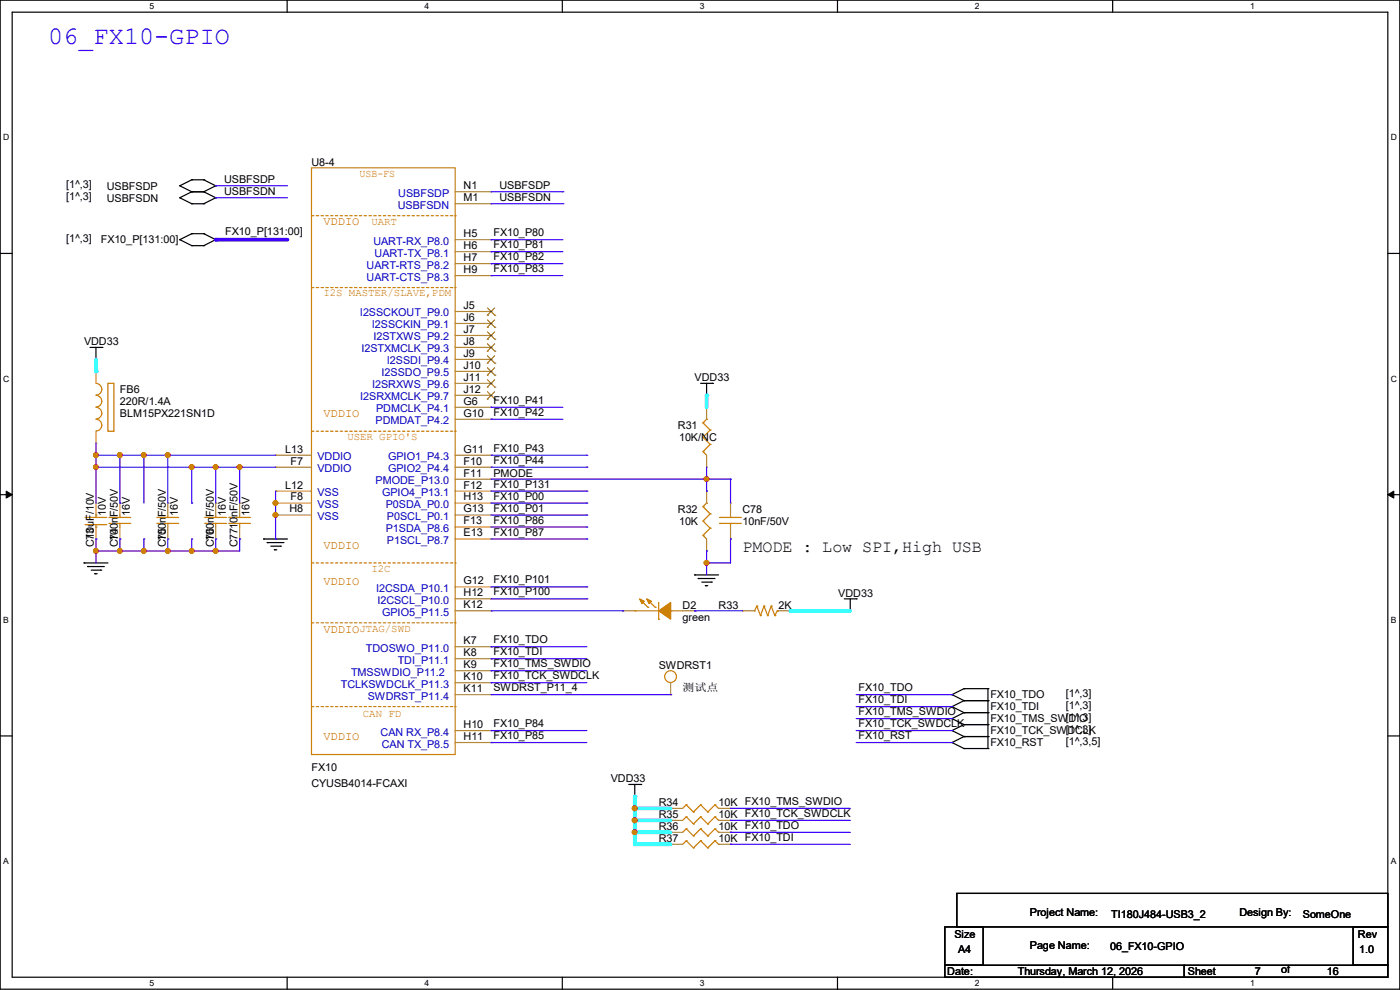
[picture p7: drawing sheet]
<svg xmlns="http://www.w3.org/2000/svg" width="297mm" height="210mm" viewBox="0 0 297 210" stroke-linecap="round" stroke-linejoin="round" font-family="sans-serif">
<path d="M0 0h297v209.8h-297zM2.6 2.6h291.8v204.7h-291.8z" fill="none" stroke="#000" stroke-width=".25"/>
<g fill="#fff">
<path d="M31.7 .3h1v2h-1z"/>
<path d="M31.7 207.6h1v1.9h-1z"/>
</g>
<path d="M60.9 0v2.6M60.9 207.3v2.5" fill="none" stroke="#000" stroke-width=".25"/>
<g fill="#fff">
<path d="M90.1 .3h1v2h-1z"/>
<path d="M90.1 207.6h1v1.9h-1z"/>
</g>
<path d="M119.3 0v2.6M119.3 207.3v2.5" fill="none" stroke="#000" stroke-width=".25"/>
<g fill="#fff">
<path d="M148.5 .3h.9v2h-.9z"/>
<path d="M148.5 207.6h.9v1.9h-.9z"/>
</g>
<path d="M177.7 0v2.6M177.7 207.3v2.5" fill="none" stroke="#000" stroke-width=".25"/>
<g fill="#fff">
<path d="M206.8 .3h1v2h-1z"/>
<path d="M206.8 207.6h1v1.9h-1z"/>
</g>
<path d="M236.1 0v2.6M236.1 207.3v2.5" fill="none" stroke="#000" stroke-width=".25"/>
<g fill="#fff">
<path d="M265.2 .3h1v2h-1z"/>
<path d="M265.2 207.6h1v1.9h-1z"/>
<path d="M.7 28.2h1.2v1.9h-1.2z"/>
<path d="M295.1 28.2h1.2v1.9h-1.2z"/>
<path d="M.7 79.3h1.2v2h-1.2z"/>
<path d="M295.1 79.3h1.2v2h-1.2z"/>
</g>
<path d="M0 53.8h2.6M294.4 53.8h2.6" fill="none" stroke="#000" stroke-width=".25"/>
<g fill="#fff">
<path d="M.7 130.5h1.2v2h-1.2z"/>
<path d="M295.1 130.5h1.1v2h-1.1z"/>
</g>
<path d="M0 104.9h2.6M294.4 104.9h2.6" fill="none" stroke="#000" stroke-width=".25"/>
<path d="M1.3 104.2l1.3 .7-1.3 .8zM294.4 104.9l1.3-.7v1.5z" fill="#000" stroke="#000" stroke-width=".21"/>
<g fill="#fff">
<path d="M.7 181.7h1.2v2h-1.2z"/>
<path d="M295.1 181.7h1.1v2h-1.1z"/>
</g>
<g fill="none" stroke="#000" stroke-width=".25">
<path d="M38.1 39.4h.1M38.1 39.4l2.6 1.3M40.7 38.1h.1M40.7 38.1h2.5M40.7 38.1l-2.6 1.3M43.2 38.1h.1M43.2 38.1l2.6 1.3M45.8 39.4h.1M45.8 39.4l-2.6 1.3M38.1 42h.1M38.1 50.8h.1M38.1 42l2.6 1.2"/>
<path d="M38.1 50.8l2.6 1.3M40.7 40.7h.1M40.7 43.2h.1M40.7 49.6h.1M40.7 52.1h.1M40.7 40.7h2.5M40.7 40.7l-2.6 1.3M40.7 43.2h2.5M40.7 49.6h2.5M40.7 49.6l-2.6 1.2M40.7 52.1h2.5M43.2 40.7h.1"/>
<path d="M43.2 43.2h.1M43.2 49.6h.1M43.2 52.1h.1M43.2 40.7l2.6 1.3M43.2 49.6l2.6 1.2M45.8 42h.1M45.8 50.8h.1M45.8 42l-2.6 1.2M45.8 50.8l-2.6 1.3M19.1 73.7h2.5M20.4 76.2h.1M20.4 73.7v2.5"/>
<path d="M21.6 73.7h.1M148.6 81.3h2.6M149.9 83.9h.1M149.9 81.3v2.6M151.2 81.3h.1M17.8 119.4h.1M17.8 119.4h5.1M55.9 114.3h.1M55.9 114.3h5.1M56.7 115.1h.1M56.7 115.1h3.5M57.4 115.9h2.1"/>
<path d="M58.2 116.6h.1M58.2 116.6h.5M59.5 115.9h.1M18.6 120.2h.1M18.6 120.2h3.5M19.3 120.9h2.1M20.1 121.7h.1M20.1 121.7h.5M21.4 120.9h.1M147.4 122h.1M147.4 122h5M148.1 122.7h.1"/>
<path d="M148.1 122.7h3.6M148.9 123.5h2M149.6 124.2h.1M149.6 124.2h.6M150.9 123.5h.1M179.1 127h2.6M180.4 129.6h.1M180.4 127v2.6M181.7 127h.1M0 156.1h2.6M202 147.4h.1M202 149.9h.1"/>
<path d="M202 152.4h.1M202 155h.1M202 157.5h.1M202 147.4l2.5 1.2M202 149.9l2.5 1.3M202 152.4l2.5 1.3M202 155l2.5 1.3M202 157.5l2.5 1.3M204.5 146.1h.1M204.5 148.6h.1M204.5 151.2h.1M204.5 153.7h.1"/>
<path d="M204.5 156.3h.1M204.5 158.8h.1M204.5 146.1l-2.5 1.3M204.5 146.1h5.1M204.5 148.6h5.1M204.5 148.6l-2.5 1.3M204.5 151.2h5.1M204.5 151.2l-2.5 1.2M204.5 153.7h5.1M204.5 153.7l-2.5 1.3M204.5 156.3h5.1M204.5 156.3l-2.5 1.2"/>
<path d="M204.5 158.8h5.1M209.6 146.1h.1M209.6 148.6h.1M209.6 151.2h.1M209.6 153.7h.1M209.6 156.3h.1M209.6 158.8h.1M209.6 146.1v12.7M294.4 156.1h2.6M133.4 166.4h2.5M134.7 169h.1M134.7 166.4v2.6"/>
<path d="M135.9 166.4h.1M200.4 196.6h8.2v8.2h-8.2zM203 189.5h91.4v7.1h-91.4zM287.1 196.6h7.3v8.2h-7.3zM200.4 204.8h50.8v2.5h-50.8zM251.2 204.8h43.2v2.5h-43.2z"/>
</g>
<g fill="none" stroke="#cc8006" stroke-width=".25">
<path d="M66.1 35.6h30.5v124.5h-30.5zM20.4 81.3a1.25 1.25 0 0 1 1.2 1.3 1.25 1.25 0 0 1-1.2 1.2M20.4 83.9a1.25 1.25 0 0 1 1.2 1.2 1.25 1.25 0 0 1-1.2 1.3M20.4 86.4a1.25 1.25 0 0 1 1.2 1.3 1.25 1.25 0 0 1-1.2 1.2M20.4 88.9a1.25 1.25 0 0 1 1.2 1.3 1.25 1.25 0 0 1-1.2 1.2M22.9 81.3h1.3v10.2h-1.3zM149.1 95.8h.1M149.1 92.8h.1M149.1 89.7h.1M149.1 95.8l.8 .8M149.1 92.8l1.6 1.5M149.1 89.7l1.6 1.5"/>
<path d="M149.9 88.9h.1M149.9 88.9l-.8 .8M150.7 94.3h.1M150.7 91.2h.1M150.7 94.3l-1.6 1.5M150.7 91.2l-1.6 1.6M18.1 109.8h.1M18.1 111.3h.1M18.1 109.8h4.5M18.1 111.3h4.5M20.4 111.8h.1M20.4 109.3h.1"/>
<path d="M20.4 109.3v.5M20.4 111.3v.5M23.2 111h.1M23.2 109.8h.1M23.2 111h4.5M23.2 109.8h4.5M25.4 109.8h.1M25.4 111h.1M25.4 109.3v.5M25.4 111v.8M33.3 111h.1M33.3 109.8h.1"/>
<path d="M33.3 111h4.6M33.3 109.8h4.6M35.6 109.8h.1M35.6 111h.1M35.6 109.3v.5M35.6 111v.8M43.5 111h.1M43.5 109.8h.1M43.5 111h4.5M43.5 109.8h4.5M45.8 109.8h.1M45.8 111h.1"/>
<path d="M45.8 109.3v.5M45.8 111v.8M48.6 111h.1M48.6 109.8h.1M48.6 111h4.5M48.6 109.8h4.5M50.8 109.8h.1M50.8 111h.1M50.8 109.3v.5M50.8 111v.8M149.1 113.6h.1M149.1 110.5h.1"/>
<path d="M149.1 107.5h.1M149.1 113.6l.8 .7M149.1 110.5l1.6 1.6M149.1 107.5l1.6 1.5M149.9 106.7h.1M149.9 106.7l-.8 .8M150.7 112.1h.1M150.7 109h.1M150.7 112.1l-1.6 1.5M150.7 109l-1.6 1.5M152.7 111h.1M152.7 109.8h.1"/>
<path d="M152.7 111h4.6M152.7 109.8h4.6M155 109.8h.1M155 111h.1M155 109.3v.5M155 111v.8M134.7 129.6h.1M134.7 129.6h5M135.9 127.3l1.6 1.5M137.5 128.8h.1M137.5 127.3l1.5 1.5M139 128.8h.1"/>
<path d="M139.7 131.4h.1M139.7 127.8v3.6M142.3 129.6h.1M142.3 129.6h2.5M160.1 129.6h.1M160.6 128.6h.1M160.6 128.6l.7 2M160.6 128.6l-.5 1M161.3 130.6h.1M162.1 128.6h.1M162.1 128.6l.8 2M162.1 128.6l-.8 2"/>
<path d="M162.9 130.6h.1M163.6 128.6h.1M163.6 128.6l.8 2M163.6 128.6l-.7 2M164.4 130.6h.1M164.9 129.6h.1M164.9 129.6l-.5 1M164.9 129.6h.2M145.6 175.8h.1M145.6 178.4h.1M145.6 170.7h.1M145.6 173.3h.1"/>
<path d="M145.6 175.8l-.8 .8M145.6 175.8l1.5 1.5M145.6 178.4l-.8 .7M145.6 178.4l1.5 1.5M145.6 170.7l-.8 .8M145.6 170.7l1.5 1.6M145.6 173.3l-.8 .7M145.6 173.3l1.5 1.5M147.1 177.3h.1M147.1 179.9h.1M147.1 172.3h.1M147.1 174.8h.1"/>
<path d="M148.6 175.8h.1M148.6 178.4h.1M148.6 170.7h.1M148.6 173.3h.1M148.6 175.8l-1.5 1.5M148.6 175.8l1.6 1.5M148.6 178.4l-1.5 1.5M148.6 178.4l1.6 1.5M148.6 170.7l-1.5 1.6M148.6 170.7l1.6 1.6M148.6 173.3l-1.5 1.5M148.6 173.3l1.6 1.5"/>
<path d="M150.2 177.3h.1M150.2 179.9h.1M150.2 172.3h.1M150.2 174.8h.1M151.7 175.8h.1M151.7 178.4h.1M151.7 170.7h.1M151.7 173.3h.1M151.7 175.8l-1.5 1.5M151.7 175.8l.7 .8M151.7 178.4l-1.5 1.5M151.7 178.4l.7 .7"/>
<path d="M151.7 170.7l-1.5 1.6M151.7 170.7l.7 .8M151.7 173.3l-1.5 1.5M151.7 173.3l.7 .7M152.4 176.6h.1M152.4 179.1h.1M152.4 171.5h.1M152.4 174h.1"/>
<circle cx="142.3" cy="143.5" r="1.25"/>
</g>
<g fill="none" stroke="#a84" stroke-width=".25">
<path d="M96.6 50.8h7.6M96.6 53.4h7.6M96.6 55.9h7.6M96.6 58.5h7.6M96.6 40.7h7.6M96.6 43.2h7.6M104.2 50.8h.1M104.2 53.4h.1M104.2 55.9h.1M104.2 58.5h.1M104.2 40.7h.1M104.2 43.2h.1"/>
<path d="M20.4 78.8h.1M20.4 78.8v2.5M96.6 66.1h7.6M96.6 68.6h7.6M96.6 71.2h7.6M96.6 73.7h7.6M96.6 76.2h7.6M96.6 78.8h7.6M104.2 66.1h.1M104.2 68.6h.1M104.2 71.2h.1M104.2 73.7h.1"/>
<path d="M104.2 76.2h.1M104.2 78.8h.1M20.4 94h.1M20.4 91.5v2.5M58.5 96.6h.1M58.5 99.1h.1M58.5 96.6h7.6M58.5 99.1h7.6M96.6 81.3h7.6M96.6 83.9h7.6M96.6 86.4h7.6M96.6 88.9h7.6"/>
<path d="M96.6 96.6h7.6M96.6 99.1h7.6M104.2 81.3h.1M104.2 83.9h.1M104.2 86.4h.1M104.2 88.9h.1M104.2 96.6h.1M104.2 99.1h.1M149.9 99.1h.1M149.9 86.4h.1M149.9 86.4v2.5M149.9 96.6v2.5"/>
<path d="M20.4 114.3h.1M20.4 106.7h.1M20.4 106.7v2.6M20.4 111.8v2.5M25.4 106.7h.1M25.4 114.3h.1M25.4 106.7v2.6M25.4 111.8v2.5M35.6 106.7h.1M35.6 114.3h.1M35.6 106.7v2.6M35.6 111.8v2.5"/>
<path d="M45.8 106.7h.1M45.8 114.3h.1M45.8 106.7v2.6M45.8 111.8v2.5M50.8 106.7h.1M50.8 114.3h.1M50.8 106.7v2.6M50.8 111.8v2.5M58.5 104.2h.1M58.5 106.7h.1M58.5 109.3h.1M58.5 104.2h7.6"/>
<path d="M58.5 106.7h7.6M58.5 109.3h7.6M96.6 101.6h7.6M96.6 104.2h7.6M96.6 106.7h7.6M96.6 109.3h7.6M96.6 114.3h7.6M96.6 111.8h7.6M104.2 101.6h.1M104.2 104.2h.1M104.2 106.7h.1M104.2 109.3h.1"/>
<path d="M104.2 114.3h.1M104.2 111.8h.1M149.9 116.9h.1M149.9 104.2h.1M149.9 104.2v2.5M149.9 114.3v2.6M155 106.7h.1M155 114.3h.1M155 106.7v2.6M155 111.8v2.5M96.6 129.6h7.6M96.6 137.2h7.6"/>
<path d="M96.6 139.7h7.6M96.6 127h7.6M96.6 124.5h7.6M104.2 129.6h.1M104.2 137.2h.1M104.2 139.7h.1M104.2 127h.1M104.2 124.5h.1M132.1 129.6h.1M132.1 129.6h2.6M144.8 129.6h2.6M147.4 129.6h.1"/>
<path d="M157.5 129.6h.1M157.5 129.6h2.6M165.1 129.6h2.6M167.7 129.6h.1M96.6 147.4h7.6M96.6 144.8h7.6M96.6 142.3h7.6M96.6 155h7.6M96.6 157.5h7.6M104.2 147.4h.1M104.2 144.8h.1M104.2 142.3h.1"/>
<path d="M104.2 155h.1M104.2 157.5h.1M142.3 147.4h.1M142.3 144.8v2.6M142.3 176.6h.1M142.3 179.1h.1M142.3 171.5h.1M142.3 174h.1M142.3 176.6h2.5M142.3 179.1h2.5M142.3 171.5h2.5M142.3 174h2.5"/>
<path d="M152.4 176.6h2.6M152.4 179.1h2.6M152.4 171.5h2.6M152.4 174h2.6M155 176.6h.1M155 179.1h.1M155 171.5h.1M155 174h.1"/>
</g>
<path d="M66.1 45.8h30.5M96.6 45.8h.1M66.1 61h30.5M96.6 61h.1M66.1 91.5h30.5M96.6 91.5h.1M66.1 119.4h30.5M96.6 119.4h.1M66.1 132.1h30.5M96.6 132.1h.1M66.1 149.9h30.5M96.6 149.9h.1" fill="none" stroke="#cc8006" stroke-width=".25" stroke-dasharray=".5 .5"/>
<g fill="none" stroke="#804000" stroke-width=".21">
<path d="M103.4 66.9h.1M103.4 69.4h.1M103.4 72h.1M103.4 74.5h.1M103.4 77h.1M103.4 79.6h.1M103.4 65.3l1.6 1.6M103.4 67.9l1.6 1.5M103.4 70.4l1.6 1.6M103.4 72.9l1.6 1.6M103.4 75.5l1.6 1.5M103.4 78l1.6 1.6"/>
<path d="M104.9 65.3l-1.5 1.6M104.9 67.9l-1.5 1.5M104.9 70.4l-1.5 1.6M104.9 72.9l-1.5 1.6M104.9 75.5l-1.5 1.5M104.9 78l-1.5 1.6M105 66.9h.1M105 69.4h.1M105 72h.1M105 74.5h.1M105 77h.1M105 79.6h.1"/>
<path d="M103.4 82.1h.1M103.4 84.7h.1M103.4 80.6l1.6 1.5M103.4 83.1l1.6 1.6M104.9 80.6l-1.5 1.5M104.9 83.1l-1.5 1.6M105 82.1h.1M105 84.7h.1"/>
</g>
<g fill="#cc8006" stroke="#cc8006" stroke-width=".25">
<path d="M139.7 129.6l2.6-1.8v3.6z" fill-rule="evenodd"/>
<path d="M135.7 127l1 .6-.5 .5z" fill-rule="evenodd"/>
<path d="M137.2 127l1 .6-.5 .5z" fill-rule="evenodd"/>
</g>
<g fill="none" stroke="#4200ff" stroke-width=".25">
<path d="M104.2 50.8h.1M104.2 53.4h.1M104.2 55.9h.1M104.2 58.5h.1M104.2 50.8h15.2M104.2 53.4h15.2M104.2 55.9h15.2M104.2 58.5h15.2M20.4 96.6h.1M20.4 99.1h.1M20.4 96.6h38.1M20.4 99.1h38.1"/>
<path d="M20.4 99.1v7.6M30.5 96.6h.1M30.5 96.6v10.1M35.6 96.6h.1M35.6 96.6v10.1M40.7 99.1h.1M40.7 99.1v7.6M45.8 99.1h.1M45.8 99.1v7.6M50.8 99.1h.1M50.8 99.1v7.6M104.2 86.4h.1"/>
<path d="M104.2 88.9h.1M104.2 86.4h15.2M104.2 88.9h15.2M20.4 114.3h.1M20.4 116.9h.1M20.4 114.3v5.1M20.4 116.9h20.3M25.4 114.3h.1M25.4 114.3v2.6M30.5 114.3h.1M30.5 116.9h.1M30.5 114.3v2.6"/>
<path d="M35.6 114.3h.1M35.6 116.9h.1M35.6 114.3v2.6M40.7 106.7h.1M40.7 114.3h.1M40.7 116.9h.1M40.7 114.3v2.6M45.8 114.3h.1M45.8 116.9h.1M45.8 114.3v2.6M50.8 114.3h.1M50.8 114.3v2.6h-5"/>
<path d="M58.5 106.7h.1M58.5 104.2v2.5M104.2 106.7h20.3M104.2 109.3h20.3M124.5 106.7h.1M124.5 109.3h.1M147.4 129.6h.1M147.4 129.6h10.1"/>
</g>
<g fill="#f00" stroke="#f00" stroke-width=".25">
<circle cx="30.5" cy="96.5" r=".49"/>
<circle cx="45.7" cy="99.1" r=".49"/>
<circle cx="20.3" cy="116.9" r=".49"/>
<circle cx="30.5" cy="116.9" r=".49"/>
<circle cx="25.4" cy="116.9" r=".49"/>
<circle cx="35.6" cy="116.9" r=".49"/>
<circle cx="40.7" cy="116.9" r=".49"/>
<circle cx="35.6" cy="96.5" r=".49"/>
<circle cx="50.8" cy="99.1" r=".49"/>
<circle cx="40.7" cy="99.1" r=".49"/>
<circle cx="20.3" cy="99.1" r=".49"/>
</g>
<path d="M149.9 83.9v2.5" fill="none" stroke="#0ff" stroke-width=".76"/>
<circle cx="149.9" cy="83.9" r=".38" fill="#0ff"/>
<g fill="none" stroke="#4200ff" stroke-width=".25">
<path d="M20.4 99.1h.1M20.4 96.6h.1M20.4 94v5.1M25.4 96.6v10.1M25.4 106.7h.1M40.7 116.9h5.1M45.8 116.9h.1M58.5 109.3h.1M58.5 114.3h.1M58.5 106.7v7.6M149.9 116.9h.1M149.9 101.6h.1"/>
<path d="M149.9 119.4h.1M149.9 116.9v5.1M149.9 101.6h5.1M155 114.3h.1M155 101.6h.1M155 101.6v5.1M155 114.3v5.1h-5.1"/>
</g>
<g fill="#f00" stroke="#f00" stroke-width=".25">
<circle cx="58.4" cy="106.7" r=".49"/>
<circle cx="58.4" cy="109.2" r=".49"/>
<circle cx="149.9" cy="101.6" r=".49"/>
<circle cx="45.7" cy="116.9" r=".49"/>
<circle cx="149.9" cy="119.4" r=".49"/>
<circle cx="25.4" cy="96.5" r=".49"/>
<circle cx="20.3" cy="96.5" r=".49"/>
</g>
<path d="M20.4 76.2v2.6" fill="none" stroke="#0ff" stroke-width=".76"/>
<circle cx="20.4" cy="78.8" r=".38" fill="#0ff"/>
<path d="M167.7 129.6h12.7" fill="none" stroke="#0ff" stroke-width=".76"/>
<circle cx="167.7" cy="129.6" r=".38" fill="#0ff"/>
<g fill="none" stroke="#4200ff" stroke-width=".25">
<path d="M45.8 39.4h.1M45.8 39.4h15.2M45.8 42h.1M45.8 42h15.2M104.2 40.7h15.2M104.2 43.2h15.2M119.4 40.7h.1M119.4 43.2h.1M104.2 96.6h20.3M104.2 99.1h20.3M124.5 96.6h.1M124.5 99.1h.1"/>
<path d="M149.9 99.1v5.1M104.2 101.6h45.7M104.2 111.8h20.3M104.2 114.3h20.3M104.2 104.2h20.3M124.5 111.8h.1M124.5 114.3h.1M124.5 104.2h.1M149.9 101.6h.1M149.9 104.2h.1M104.2 137.2h.1M104.2 139.7h.1"/>
<path d="M104.2 129.6h27.9M104.2 124.5h20.3M104.2 127h20.3M104.2 137.2h20.3M104.2 139.7h20.3M124.5 124.5h.1M124.5 127h.1M132.1 129.6h.1M104.2 155h.1M104.2 157.5h.1M104.2 142.3h.1M104.2 144.8h.1"/>
<path d="M104.2 155h20.3M104.2 157.5h20.3M104.2 147.4h38.1M104.2 142.3h20.3M104.2 144.8h20.3M142.3 147.4h.1M181.7 155h20.3M181.7 157.5h20.3M181.7 147.4h20.3M181.7 149.9h20.3M181.7 152.4h20.3M202 147.4h.1"/>
<path d="M202 149.9h.1M202 152.4h.1M202 155h.1M202 157.5h.1"/>
</g>
<path d="M45.8 50.8h15.2" fill="none" stroke="#00f" stroke-width=".76"/>
<circle cx="45.8" cy="50.8" r=".38" fill="#00f"/>
<path d="M134.7 169v2.5" fill="none" stroke="#0ff" stroke-width=".76"/>
<circle cx="134.7" cy="169" r=".38" fill="#0ff"/>
<path d="M134.7 171.5v2.5" fill="none" stroke="#0ff" stroke-width=".76"/>
<circle cx="134.7" cy="171.5" r=".38" fill="#0ff"/>
<path d="M134.7 171.5h7.6" fill="none" stroke="#0ff" stroke-width=".76"/>
<circle cx="134.7" cy="171.5" r=".38" fill="#0ff"/>
<circle cx="134.6" cy="171.5" r=".49" fill="#f00" stroke="#f00" stroke-width=".25"/>
<path d="M155 171.5h.1M155 171.5h25.4" fill="none" stroke="#4200ff" stroke-width=".25"/>
<path d="M134.7 174h7.6" fill="none" stroke="#0ff" stroke-width=".76"/>
<circle cx="134.7" cy="174" r=".38" fill="#0ff"/>
<path d="M134.7 174v2.6" fill="none" stroke="#0ff" stroke-width=".76"/>
<circle cx="134.7" cy="174" r=".38" fill="#0ff"/>
<g fill="#f00" stroke="#f00" stroke-width=".25">
<circle cx="134.6" cy="176.6" r=".49"/>
<circle cx="134.6" cy="174" r=".49"/>
</g>
<path d="M155 174h.1M155 174h25.4" fill="none" stroke="#4200ff" stroke-width=".25"/>
<path d="M134.7 176.6h7.6" fill="none" stroke="#0ff" stroke-width=".76"/>
<circle cx="134.7" cy="176.6" r=".38" fill="#0ff"/>
<path d="M134.7 176.6v2.5" fill="none" stroke="#0ff" stroke-width=".76"/>
<circle cx="134.7" cy="176.6" r=".38" fill="#0ff"/>
<path d="M155 176.6h.1M155 176.6h25.4" fill="none" stroke="#4200ff" stroke-width=".25"/>
<path d="M134.7 179.1h7.6" fill="none" stroke="#0ff" stroke-width=".76"/>
<circle cx="134.7" cy="179.1" r=".38" fill="#0ff"/>
<path d="M155 179.1h.1M155 179.1h25.4" fill="none" stroke="#4200ff" stroke-width=".25"/>
<g fill="#f00" stroke="#f00" stroke-width=".25">
<circle cx="30.5" cy="96.5" r=".49"/>
<circle cx="45.7" cy="99.1" r=".49"/>
<circle cx="20.3" cy="116.9" r=".49"/>
<circle cx="30.5" cy="116.9" r=".49"/>
<circle cx="25.4" cy="116.9" r=".49"/>
<circle cx="35.6" cy="116.9" r=".49"/>
<circle cx="40.7" cy="116.9" r=".49"/>
<circle cx="35.6" cy="96.5" r=".49"/>
<circle cx="50.8" cy="99.1" r=".49"/>
<circle cx="40.7" cy="99.1" r=".49"/>
<circle cx="20.3" cy="99.1" r=".49"/>
<circle cx="58.4" cy="106.7" r=".49"/>
<circle cx="58.4" cy="109.2" r=".49"/>
<circle cx="149.9" cy="101.6" r=".49"/>
<circle cx="45.7" cy="116.9" r=".49"/>
<circle cx="149.9" cy="119.4" r=".49"/>
<circle cx="25.4" cy="96.5" r=".49"/>
<circle cx="20.3" cy="96.5" r=".49"/>
<circle cx="134.6" cy="171.5" r=".49"/>
<circle cx="134.6" cy="176.6" r=".49"/>
<circle cx="134.6" cy="174" r=".49"/>
</g>
<text font-size="5.3" fill="#00f" x="10.2" y="9.4">06_FX10-GPIO</text>
<text font-size="3.6" x="157.5" y="117.1">PMODE : Low SPI,High USB</text>
<g font-size="2.5" fill="#f00">
<text x="68.6" y="47.8">VDDIO</text>
<text x="68.6" y="88.5">VDDIO</text>
<text x="68.6" y="116.4">VDDIO</text>
<text x="68.6" y="124">VDDIO</text>
<text x="68.6" y="134.2">VDDIOJTAG/SWD</text>
<text x="68.6" y="157.1">VDDIO</text>
</g>
<g font-size="2.3">
<text x="66.1" y="35.1">U8-4</text>
<text x="14" y="40">[1^,3]</text>
<text x="22.6" y="40.2">USBFSDP</text>
<text x="47.5" y="38.9">USBFSDP</text>
<text x="47.5" y="41.4">USBFSDN</text>
<text x="98.3" y="40.1">N1</text>
<text x="106" y="40.2">USBFSDP</text>
<text x="14" y="42.5">[1^,3]</text>
<text x="22.6" y="42.8">USBFSDN</text>
<text x="98.3" y="42.7">M1</text>
<text x="106" y="42.7">USBFSDN</text>
<text x="14" y="51.4">[1^,3]</text>
<text x="21.4" y="51.6">FX10_P[131:00]</text>
<text x="47.8" y="49.9">FX10_P[131:00]</text>
<text x="98.3" y="50.3">H5</text>
<text x="98.3" y="52.8">H6</text>
<text x="104.7" y="50.1">FX10_P80</text>
<text x="104.7" y="52.7">FX10_P81</text>
<text x="98.3" y="55.4">H7</text>
<text x="98.3" y="57.9">H9</text>
<text x="104.7" y="55.2">FX10_P82</text>
<text x="104.7" y="57.7">FX10_P83</text>
<text x="98.3" y="65.5">J5</text>
<text x="98.3" y="68.1">J6</text>
<text x="98.3" y="70.6">J7</text>
<text x="17.8" y="73.2">VDD33</text>
<text x="98.3" y="73.2">J8</text>
<text x="98.3" y="75.7">J9</text>
<text x="25.4" y="83.4">FB6</text>
<text x="98.3" y="78.2">J10</text>
<text x="98.3" y="80.8">J11</text>
<text x="98.3" y="83.3">J12</text>
<text x="147.4" y="80.9">VDD33</text>
<text x="25.4" y="85.9">220R/1.4A</text>
<text x="25.4" y="88.5">BLM15PX221SN1D</text>
<text x="98.3" y="85.9">G6</text>
<text x="98.3" y="88.4">G10</text>
<text x="104.7" y="85.7">FX10_P41</text>
<text x="104.7" y="88.2">FX10_P42</text>
<text x="104.7" y="95.8">FX10_P43</text>
<text x="143.8" y="91">R31</text>
<text x="144.1" y="93.6">10K/NC</text>
<text x="60.5" y="96">L13</text>
<text x="61.6" y="98.6">F7</text>
<text x="98.3" y="96">G11</text>
<text x="98.3" y="98.6">F10</text>
<text x="98.3" y="101.1">F11</text>
<text x="104.7" y="101.1">PMODE</text>
<text x="104.7" y="98.4">FX10_P44</text>
<text x="60.5" y="103.6">L12</text>
<text x="61.6" y="106.2">F8</text>
<text x="98.3" y="103.6">F12</text>
<text x="98.3" y="106.2">H13</text>
<text x="104.7" y="106">FX10_P00</text>
<text x="104.7" y="103.5">FX10_P131</text>
<text x="22.5" y="109.5" transform="rotate(-90 22.5 109.5)">10V</text>
<text x="27.6" y="109.5" transform="rotate(-90 27.6 109.5)">16V</text>
<text x="37.7" y="109.5" transform="rotate(-90 37.7 109.5)">16V</text>
<text x="47.9" y="109.5" transform="rotate(-90 47.9 109.5)">16V</text>
<text x="53" y="109.5" transform="rotate(-90 53 109.5)">16V</text>
<text x="61.4" y="108.7">H8</text>
<text x="98.3" y="108.7">G13</text>
<text x="98.3" y="113.8">E13</text>
<text x="98.3" y="111.3">F13</text>
<text x="104.7" y="108.5">FX10_P01</text>
<text x="104.7" y="111.1">FX10_P86</text>
<text x="104.7" y="113.6">FX10_P87</text>
<text x="143.8" y="108.8">R32</text>
<text x="144.1" y="111.3">10K</text>
<text x="157.5" y="108.8">C78</text>
<text x="157.5" y="111.3">10nF/50V</text>
<text x="19.9" y="116.1" transform="rotate(-90 19.9 116.1)">C73</text>
<text x="19.9" y="114.3" transform="rotate(-90 19.9 114.3)">10uF/10V</text>
<text x="25" y="116.1" transform="rotate(-90 25 116.1)">C74</text>
<text x="25" y="114.9" transform="rotate(-90 25 114.9)">100nF/50V</text>
<text x="35.2" y="116.1" transform="rotate(-90 35.2 116.1)">C75</text>
<text x="35.2" y="114.9" transform="rotate(-90 35.2 114.9)">100nF/50V</text>
<text x="45.3" y="116.1" transform="rotate(-90 45.3 116.1)">C76</text>
<text x="45.3" y="114.9" transform="rotate(-90 45.3 114.9)">100nF/50V</text>
<text x="50.4" y="116.1" transform="rotate(-90 50.4 116.1)">C7710nF/50V</text>
<text x="98.3" y="124">G12</text>
<text x="104.7" y="123.8">FX10_P101</text>
<text x="98.3" y="129">K12</text>
<text x="98.3" y="126.5">H12</text>
<text x="104.7" y="126.3">FX10_P100</text>
<text x="144.8" y="129.1">D2</text>
<text x="144.8" y="131.7">green</text>
<text x="152.4" y="129.1">R33</text>
<text x="165.2" y="129.1">2K</text>
<text x="177.8" y="126.6">VDD33</text>
<text x="98.3" y="136.7">K7</text>
<text x="104.7" y="136.5">FX10_TDO</text>
<text x="98.3" y="139.2">K8</text>
<text x="98.3" y="141.7">K9</text>
<text x="104.7" y="139">FX10_TDI</text>
<text x="104.7" y="141.6">FX10_TMS_SWDIO</text>
<text x="139.7" y="141.8">SWDRST1</text>
<text x="98.3" y="146.8">K11</text>
<text x="98.3" y="144.3">K10</text>
<text x="104.7" y="146.6">SWDRST_P11_4</text>
<text x="104.7" y="144.1">FX10_TCK_SWDCLK</text>
<text x="144.8" y="146.7">测试点</text>
<text x="182.2" y="146.6">FX10_TDO</text>
<text x="182.2" y="149.2">FX10_TDI</text>
<text x="210.1" y="148.2">FX10_TDO</text>
<text x="226.1" y="147.9">[1^,3]</text>
<text x="98.3" y="154.4">H10</text>
<text x="104.7" y="154.3">FX10_P84</text>
<text x="182.2" y="151.7">FX10_TMS_SWDIO</text>
<text x="182.2" y="154.3">FX10_TCK_SWDCLK</text>
<text x="210.1" y="150.7">FX10_TDI</text>
<text x="210.1" y="153.2">FX10_TMS_SWDIO</text>
<text x="210.1" y="155.8">FX10_TCK_SWDCLK</text>
<text x="226.1" y="150.5">[1^,3]</text>
<text x="226.1" y="153">[1^,3]</text>
<text x="226.1" y="155.5">[1^,3]</text>
<text x="98.3" y="157">H11</text>
<text x="104.7" y="156.8">FX10_P85</text>
<text x="182.2" y="156.8">FX10_RST</text>
<text x="210.1" y="158.3">FX10_RST</text>
<text x="226.1" y="158.1">[1^,3,5]</text>
<text x="66.1" y="163.7">FX10</text>
<text x="66.1" y="167">CYUSB4014-FCAXI</text>
<text x="129.6" y="165.9">VDD33</text>
<text x="139.7" y="171">R34</text>
<text x="139.7" y="173.6">R35</text>
<text x="152.5" y="171">10K FX10_TMS_SWDIO</text>
<text x="152.5" y="173.6">10K FX10_TCK_SWDCLK</text>
<text x="139.7" y="176.1">R36</text>
<text x="139.7" y="178.6">R37</text>
<text x="152.5" y="176.1">10K FX10_TDO</text>
<text x="152.5" y="178.6">10K FX10_TDI</text>
<text x="218.5" y="194.4">Project Name:</text>
<text x="235.8" y="194.6">TI180J484-USB3_2</text>
<text x="262.9" y="194.4">Design By:</text>
<text x="276.4" y="194.6">SomeOne</text>
<text x="202.5" y="199">Size</text>
<text x="203.2" y="202.3">A4</text>
<text x="218.5" y="201.3">Page Name:</text>
<text x="235.5" y="201.5">06_FX10-GPIO</text>
<text x="288.1" y="199">Rev</text>
<text x="288.3" y="202.3">1.0</text>
<text x="201" y="206.8">Date:</text>
<text x="215.9" y="206.8">Thursday, March 12, 2026</text>
<text x="252" y="206.8">Sheet</text>
<text x="266.2" y="206.8">7</text>
<text x="271.8" y="206.3">of</text>
<text x="281.5" y="206.8">16</text>
</g>
<g font-size="2.3" fill="#cc8006">
<text x="76.2" y="37.5">USB-FS</text>
<text x="78.8" y="47.6">UART</text>
<text x="68.6" y="62.9">I2S MASTER/SLAVE,PDM</text>
<text x="73.7" y="93.3">USER GPIO'S</text>
<text x="78.8" y="121.3">I2C</text>
<text x="77" y="152">CAN FD</text>
</g>
<g font-size="2.3" fill="#00c">
<text x="84.5" y="41.7">USBFSDP</text>
<text x="84.4" y="44.3">USBFSDN</text>
<text x="79.2" y="51.9">UART-RX_P8.0</text>
<text x="77.8" y="57">UART-RTS_P8.2</text>
<text x="77.8" y="59.5">UART-CTS_P8.3</text>
<text x="79.5" y="54.4">UART-TX_P8.1</text>
<text x="76.4" y="67.1">I2SSCKOUT_P9.0</text>
<text x="78.9" y="69.7">I2SSCKIN_P9.1</text>
<text x="76.7" y="74.8">I2STXMCLK_P9.3</text>
<text x="79.2" y="72.2">I2STXWS_P9.2</text>
<text x="82.1" y="77.3">I2SSDI_P9.4</text>
<text x="79" y="82.4">I2SRXWS_P9.6</text>
<text x="80.9" y="79.8">I2SSDO_P9.5</text>
<text x="76.4" y="84.9">I2SRXMCLK_P9.7</text>
<text x="79.8" y="87.5">PDMCLK_P4.1</text>
<text x="79.7" y="90">PDMDAT_P4.2</text>
<text x="67.4" y="97.6">VDDIO</text>
<text x="67.4" y="100.2">VDDIO</text>
<text x="82.3" y="97.6">GPIO1_P4.3</text>
<text x="82.3" y="100.2">GPIO2_P4.4</text>
<text x="67.4" y="105.2">VSS</text>
<text x="67.4" y="107.8">VSS</text>
<text x="79.7" y="102.7">PMODE_P13.0</text>
<text x="81.1" y="105.2">GPIO4_P13.1</text>
<text x="81.8" y="107.8">P0SDA_P0.0</text>
<text x="67.4" y="110.3">VSS</text>
<text x="81.8" y="112.9">P1SDA_P8.6</text>
<text x="82.1" y="110.3">P0SCL_P0.1</text>
<text x="82.1" y="115.4">P1SCL_P8.7</text>
<text x="79.8" y="125.6">I2CSDA_P10.1</text>
<text x="80.1" y="128.1">I2CSCL_P10.0</text>
<text x="81.1" y="130.6">GPIO5_P11.5</text>
<text x="74.5" y="143.3">TMSSWDIO_P11.2</text>
<text x="77.6" y="138.3">TDOSWO_P11.0</text>
<text x="84.4" y="140.8">TDI_P11.1</text>
<text x="72.3" y="145.9">TCLKSWDCLK_P11.3</text>
<text x="78" y="148.4">SWDRST_P11.4</text>
<text x="80.7" y="156">CAN RX_P8.4</text>
<text x="81" y="158.6">CAN TX_P8.5</text>
</g>
<g font-size="1.8">
<text x="31.7" y="1.9">5</text>
<text x="90.1" y="1.9">4</text>
<text x="148.5" y="1.9">3</text>
<text x="206.8" y="1.9">2</text>
<text x="265.2" y="1.9">1</text>
<text x=".7" y="29.8">D</text>
<text x="295.1" y="29.8">D</text>
<text x=".7" y="80.9">C</text>
<text x="295.1" y="80.9">C</text>
<text x=".7" y="132.1">B</text>
<text x="295.1" y="132.1">B</text>
<text x=".7" y="183.3">A</text>
<text x="295.1" y="183.3">A</text>
<text x="31.7" y="209.2">5</text>
<text x="90.1" y="209.2">4</text>
<text x="148.5" y="209.2">3</text>
<text x="206.8" y="209.2">2</text>
<text x="265.2" y="209.2">1</text>
</g>
</svg>
